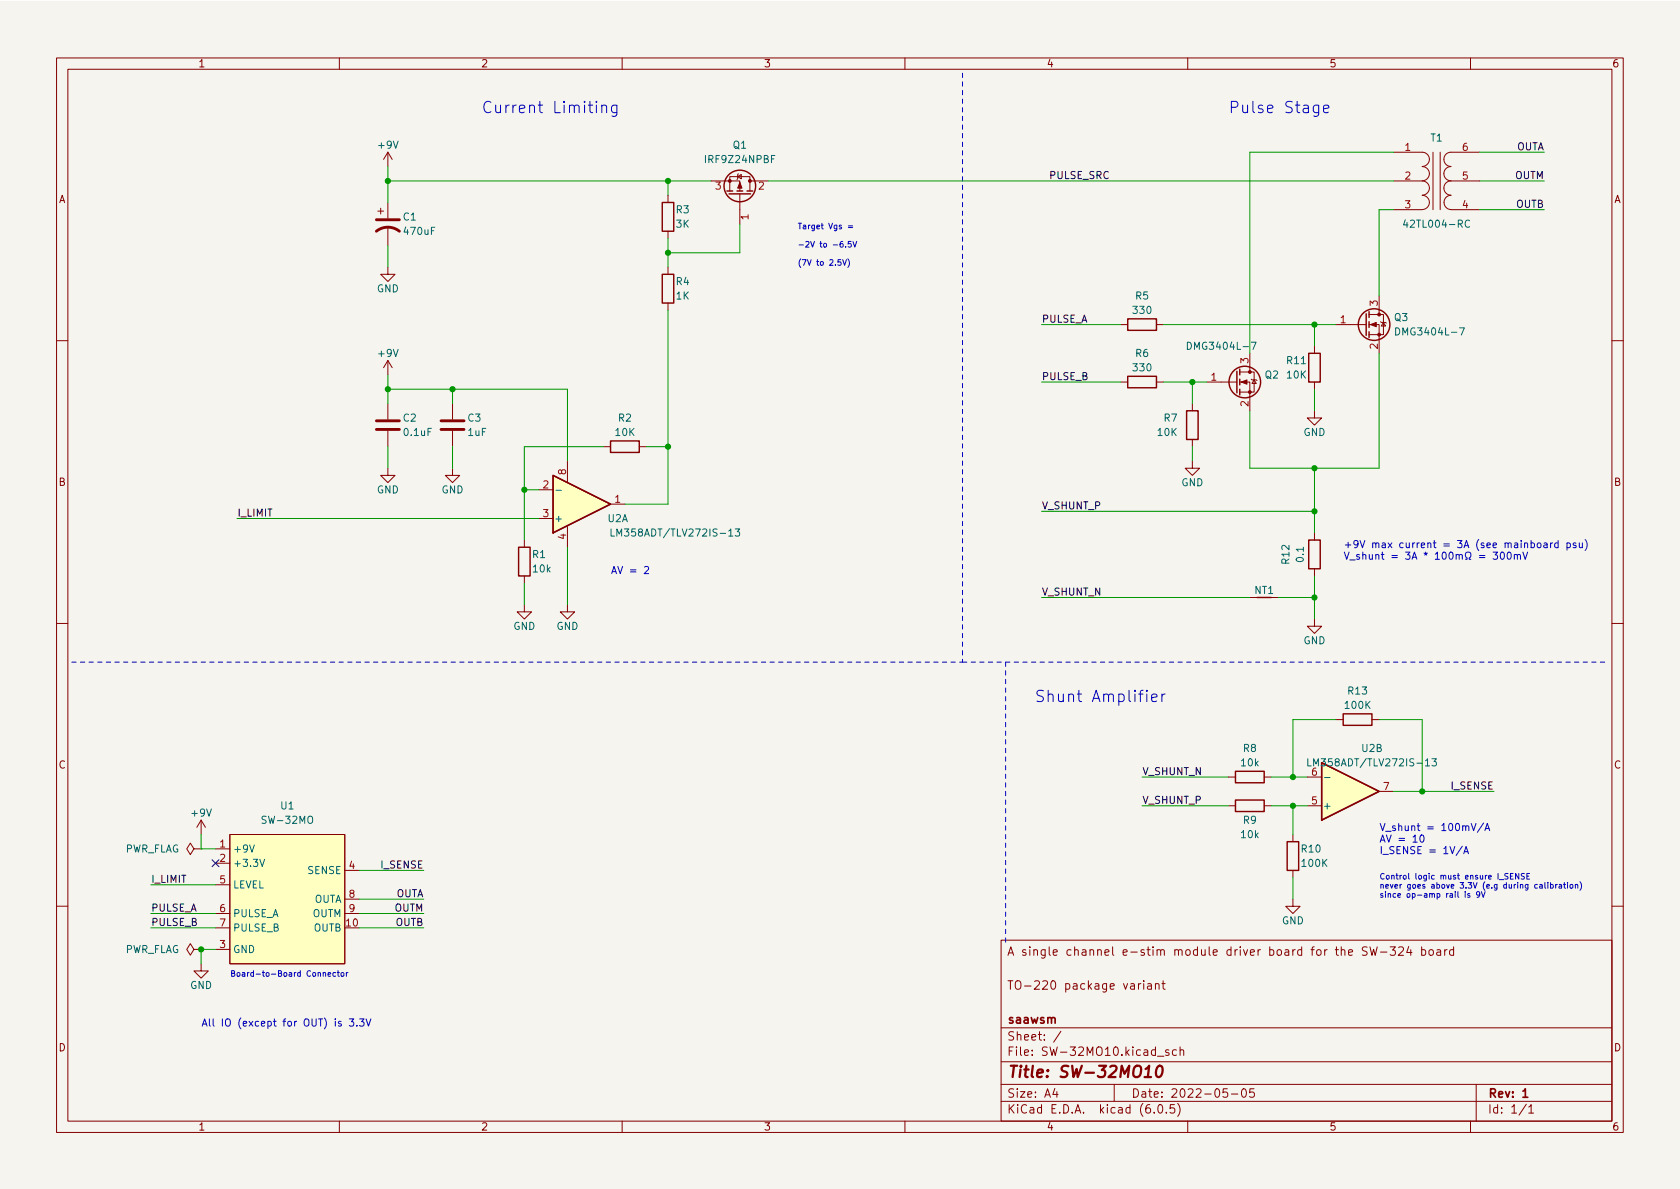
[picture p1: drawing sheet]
<svg xmlns="http://www.w3.org/2000/svg" width="297mm" height="210mm" viewBox="0 0 297 210" stroke-linecap="round" stroke-linejoin="round" font-family="sans-serif">
<path d="M0 .2h297v210.1h-297z" fill="#f5f4ef" stroke="#f5f4ef" stroke-width=".18"/>
<g fill="none" stroke="#840000" stroke-width=".18">
<path d="M10 10.2h277v190.1h-277zM12 12.2h273v186.1h-273zM60 10.2v2M110 10.2v2M160 10.2v2M210 10.2v2M260 10.2v2M66.8 37.3h1M67.3 36.8v1M68.6 26.9v2.6M68.6 35.8v2.8M68.6 26.9l-.8 1.3"/>
<path d="M68.6 26.9l.7 1.3M118.1 34.5v1.3M125.7 32h5.1v1.8M129 33.8v-2.6h3.6v2.6M130.4 31.2l.7-.3v.7zM130.6 30.7l-.2 .2v.7l-.1 .1M130.8 34.3v5.3M132.6 32h3.3M246.4 32h5.1a1.27 1.27 0 0 1 1.2 1.3 1.27 1.27 0 0 1-1.2 1.2 1.26 1.26 0 0 1 1.2 1.3 1.26 1.26 0 0 1-1.2 1.3M246.4 26.9h5.1a1.27 1.27 0 0 1 1.2 1.3 1.27 1.27 0 0 1-1.2 1.3 1.26 1.26 0 0 1 1.2 1.2 1.26 1.26 0 0 1-1.2 1.3M246.4 37.1h5.1M253.4 26.9v10.2"/>
<path d="M254.6 26.9v10.2M256.5 37.1h5.1M261.6 32h-5.1a1.26 1.26 0 0 0-1.2 1.3 1.26 1.26 0 0 0 1.2 1.2 1.27 1.27 0 0 0-1.2 1.3 1.27 1.27 0 0 0 1.3 1.3M261.6 26.9h-5.1a1.27 1.27 0 0 0-1.2 1.3 1.27 1.27 0 0 0 1.2 1.3 1.26 1.26 0 0 0-1.2 1.2 1.26 1.26 0 0 0 1.2 1.3M68.6 47.2v1.3h1.2l-1.2 1.3-1.3-1.3h1.3M68.6 40.1v3.3M118.1 40.9v1.3M118.1 47.2v1.3M118.1 53.6v1.3M198.1 57.4h1.3M204.5 57.4h1.2M236.2 57.4h5.4"/>
<path d="M242.1 57.4h1.7v5.1M242.1 55.6h2.5v3.6h-2.5M243.8 52.3v3.3M244.1 56.9l.1 .1h.8l.1 .1M244.6 57l.4 .7h-.8zM10 60.2h2M68.6 63.7v2.6M68.6 71.4v2.8M68.6 76.2v2.8M68.6 63.7l-.8 1.3M68.6 63.7l.7 1.3M80 71.4v2.8"/>
<path d="M80 76.2v2.8M106.7 79h1.2M113 79h1.3M198.1 67.6h1.3M204.5 67.6h1.2M210.8 71.4v1.2M210.8 77.7v1.3M213.4 67.6h5.3M219.2 67.6h1.8v5M219.2 65.8h2.5v3.5h-2.5M221 62.5v3.3M221.2 67.1l.2 .1h.7l.1 .1"/>
<path d="M221.7 67.2l.4 .6h-.7zM232.4 72.6v1.3h1.3l-1.3 1.3-1.3-1.3h1.3M232.4 61.2v1.3M232.4 67.6v1.2M285 60.2h2M68.6 82.8v1.3h1.2l-1.2 1.2-1.3-1.2h1.3M80 82.8v1.3h1.3l-1.3 1.2-1.3-1.2h1.3M92.7 95.5v1.3M95.2 86.6h2.6M95.2 91.7h2.6M100.3 81.5v3.8M100.3 93v3.8"/>
<path d="M107.9 89.1h2.6M210.8 81.5v1.3h1.3l-1.3 1.3-1.3-1.3h1.3M232.4 94.2v1.3M10 110.2h2M92.7 106.9v1.3h1.3l-1.3 1.3-1.3-1.3h1.3M92.7 101.8v1.3M100.3 106.9v1.3h1.3l-1.3 1.3-1.2-1.3h1.2M221 105.7h5.1M232.4 109.5v1.2h1.3l-1.3 1.3-1.3-1.3h1.3M232.4 100.6v1.2M285 110.2h2M217.2 137.4h1.2"/>
<path d="M223.5 137.4h1.3M231.1 137.4h2.6M236.2 127.2h1.3M242.6 127.2h1.2M243.8 139.9h2.6M34.3 150.1l-.6-1-.7 1 .7 1 .6-1h1.3M35.6 150.1h.1M35.6 145l-.8 1.3M35.6 145v2.6M35.6 145l.7 1.3M38.1 150.1h2.5M38.1 152.6h2.5"/>
<path d="M38.1 156.5h2.5M40.6 147.6h20.4v22.8h-20.4zM61 153.9h2.5M61 159h2.5M217.2 142.5h1.2M223.5 142.5h1.3M228.6 159v1.3h1.3l-1.3 1.2-1.3-1.2h1.3M228.6 147.6v1.2M228.6 153.9v1.3M231.1 142.5h2.6M10 160.2h2M34.3 167.9l-.6-1-.7 1 .7 1 .6-1h1.3"/>
<path d="M35.6 167.9h.1M35.6 170.4v1.3h1.2l-1.2 1.3-1.3-1.3h1.3M38.1 167.9h2.5M38.1 161.5h2.5M38.1 164.1h2.5M61 161.5h2.5M177 166.3h108v32h-108zM201.3 173.9v1M201.7 173.9l-.3 .1-.1 .2M202.2 173.4v.2M202.2 173.9v1M202.9 174h.6l.1 .9"/>
<path d="M203.6 174.3l-.5 .1a.29 .29 0 0 0-.2 .2 .29 .29 0 0 0 .2 .3h.5M204.3 174.1l.2-.2 .4 .1v.9M204.3 173.9v1M205.4 173.9h.6M205.6 173.4v1.3l.4 .2M241.7 167.5l-.6-.1-.2 .3 .1 .4 .6 .3v.4l-.2 .1h-.5M242.2 167.4l.4 1.5 .3-1 .2 1 .4-1.5M244.1 168.4h1.1M245.8 167.4h.9l-.5 .6 .4 .1v.7l-.2 .1h-.4l-.2-.1M247.3 167.6l.6-.2 .2 .2v.3l-.9 1h.9M249.1 167.4l-.4 1h.9M249.4 167.9v1"/>
<path d="M251.4 168l.4-.1 .3 .3v.4l-.2 .3h-.5M251.4 167.4v1.5M252.8 168l.3-.1 .3 .3v.4l-.3 .3h-.3l-.2-.3v-.4zM254.1 168h.6v.9M254.7 168.3l-.5 .1a.29 .29 0 0 0-.2 .2 .29 .29 0 0 0 .2 .3h.5M255.4 167.9v1M255.9 167.9l-.3 .1-.2 .2M257 168l-.4-.1-.3 .3v.4l.1 .3h.6M257 167.4v1.5M285 160.2h2M60 198.3v2M110 198.3v2"/>
<path d="M160 198.3v2M177 194.8h108M177 191.8h108M177 187.8h108M177 181.8h108M186.5 192.5l-.4 1h1M186.9 193v1M187.6 182.4l-1.3 1.9M197 191.8v3M204.1 196.7v.1M204.6 186.8h1.2M204.9 195.4l.2-.1a.81 .81 0 0 1 .6 .7 .81 .81 0 0 1-.3 .8h-.2a.81 .81 0 0 1-.6-.6 .81 .81 0 0 1 .3-.8z"/>
<path d="M206.2 196.7v.1M206.6 185.7l-.3-.1-.2 .2v.3l.5 .1v.4h-.5M207.6 195.3h-.7v.7l.2-.1 .5 .1 .1 .2-.1 .5-.2 .1-.5-.1M208 185.7l-.4-.1-.3 .3v.4l.1 .3h.6M208.2 195.1a1.72 1.72 0 0 1 0 2.3M208.6 185.8l.3-.2 .3 .1 .1 .9M208.6 185.1v1.5M210 198.3v2M217 192.5h-.7l-.1 .7 .2-.1 .5 .1 .2 .2-.1 .5-.2 .1-.6-.1M217.7 193.5h1.2M219.7 192.6l.2-.1a.81 .81 0 0 1 .5 .7 .81 .81 0 0 1-.3 .8h-.1a.81 .81 0 0 1-.6-.6 .81 .81 0 0 1 .3-.8zM221.7 192.5h-.7l-.1 .7 .2-.1 .5 .1 .2 .2-.1 .5-.2 .1-.6-.1"/>
<path d="M260 198.3v2M261 191.8v6.5M269.9 195.3l-1.3 1.9M270.3 195.8l.4-.5v1.5M270.3 196.8h.9"/>
</g>
<path d="M269.3 193l.4-.5v1.5M269.3 194h.8" fill="none" stroke="#840000" stroke-width=".3"/>
<path d="M202.4 190.5h1.1M202.5 189l.7-.5-.3 2M204.7 188.7a.46 .46 0 0 1 .5-.2 .46 .46 0 0 1 .3 .3 1.15 1.15 0 0 1-.7 1.7l-.2-.1a1.54 1.54 0 0 1 .1-1.7z" fill="none" stroke="#840000" stroke-width=".4"/>
<g fill="none" stroke="#840000" stroke-width=".25">
<path d="M117.1 35.8h2v5.1h-2zM128.5 33.8h1M128.9 34.3h3.8M130.3 33.8h1M132.1 33.8h1M117.1 48.5h2v5.1h-2zM199.4 56.4h5.1v2h-5.1zM241.6 55.5v3.8M242.1 55.1v1M242.1 56.9v1M242.1 58.7v1M107.9 78h5.1v2h-5.1z"/>
<path d="M199.4 66.5h5.1v2.1h-5.1zM209.8 72.6h2v5.1h-2zM218.7 65.7v3.8M219.2 65.3v1M219.2 67.1v1M219.2 68.8v1M231.4 62.5h2v5.1h-2zM91.7 96.8h2v5h-2zM97.8 84.1l10.1 5-10.1 5.1zM231.4 95.5h2v5.1h-2zM222.2 105.7h2.6M218.4 136.4h5.1v2h-5.1z"/>
<path d="M233.7 134.9l10.1 5-10.1 5.1zM237.5 126.2h5.1v2.1h-5.1zM218.4 141.5h5.1v2h-5.1zM227.6 148.8h2v5.1h-2z"/>
<circle cx="130.8" cy="32.9" r="2.79"/>
<circle cx="243" cy="57.4" r="2.79"/>
<circle cx="220.1" cy="67.6" r="2.79"/>
</g>
<path d="M66.5 38.9h4.1M66.5 40.9a3.3 3.3 0 0 1 4.1 0M66.5 75.9h4.1M66.5 74.4h4.1M78 75.9h4M78 74.4h4" fill="none" stroke="#840000" stroke-width=".51"/>
<g fill="#840000" stroke="#840000" stroke-width=".18">
<path d="M130.8 32.3l.4 1h-.8z"/>
<path d="M219.5 67.6l1-.4v.7z"/>
<path d="M242.3 57.4l1-.4v.8z"/>
<circle cx="129" cy="32" r=".25"/>
<circle cx="132.6" cy="32" r=".25"/>
<circle cx="221" cy="69.3" r=".25"/>
<circle cx="221" cy="65.8" r=".25"/>
<circle cx="243.8" cy="59.2" r=".25"/>
<circle cx="243.8" cy="55.6" r=".25"/>
</g>
<g fill="none" stroke="#006464" stroke-width=".18">
<path d="M248.5 38.9l-.3 .9h.8M259.8 39a.6 .6 0 0 0-.8 .5 .6 .6 0 0 0 .6 .7l.2-.1M246.8 58a.64 .64 0 0 1 .7 .6 .64 .64 0 0 1-.7 .6zM258.1 58h.8l-.5 1.2M209.9 60.5a.64 .64 0 0 1 .8 .6 .64 .64 0 0 1-.8 .7zM221.2 60.5h.9l-.6 1.3M98.3 86.7h1M99.6 91.8l1.3 .4-1.3 .4M100.4 90.4v1M108 93.5v1.3h.6M130 93.5h.8l-.4 .5 .3 .1v.6l-.2 .1-.5-.1M231.2 134.2v1.2h.6"/>
<path d="M234.2 137.5h1M253.2 134.2h.8l-.5 .5 .4 .1v.5l-.2 .1-.5-.1M44.1 149.4l.5 1.3 .4-1.3M45.9 152l.5 1.2 .4-1.2"/>
</g>
<g fill="#ffffc2" stroke="#ffffc2" stroke-width=".18">
<path d="M233.7 134.9l10.1 5-10.1 5.1z"/>
<path d="M97.8 84.1l10.1 5-10.1 5.1z"/>
<path d="M40.6 147.6h20.4v22.8h-20.4z"/>
</g>
<g fill="none" stroke="#0000c2" stroke-width=".18">
<path d="M106.4 18.8a.5 .5 0 0 1 .9 .1v1M106.4 18.6v1.3M109.1 18.6v1.6a.54 .54 0 0 1-.9 .3M109.1 18.7l-.6-.1-.4 .4v.5l.2 .3 .2 .1 .6-.1M233.2 18.6v1.6a.54 .54 0 0 1-.9 .3M233.2 18.7l-.6-.1-.4 .4v.5l.2 .3 .2 .1 .6-.1M234 19.3l1-.2-.1-.4-.6-.1-.3 .3 .1 .9 .2 .1 .6-.1M150 40h.8M149 42.7h-.3l-.1 .2-.1 .6 .2 .2 .3-.1v-.5h-.3l-.2 .2M149 45.9l.3 1 .4-1M149.5 43.6v.1M149.9 45.8a1.15 1.15 0 0 1 0 1.5"/>
<path d="M150 40.2h.8M150.5 42.7h-.5v.5l.4-.1 .1 .5-.2 .1-.3-.1M150.8 42.7l.3 1 .4-1M237.7 97.6l.4 1.3 .4-1.3M238.7 99h.9M240.3 98.1h-.3l-.1 .1v.2l.4 .1v.3h-.4M241 98.2l.1-.1h.3l.1 .8M241 97.6v1.3M242.1 98.1l.1 .7 .3 .1 .1-.1M242.6 98.1v.8M243.3 98.2l.1-.1h.3l.1 .8M243.3 98.1v.8"/>
<path d="M244.2 98.1h.5M244.4 97.6v1.1l.3 .2M246.1 98.2h1M246.1 98.6h1M248.5 97.6h.8l-.4 .5 .3 .1v.6l-.1 .1-.6-.1M249.7 98.9l.4-1.3 .4 1.3M249.8 98.5h.6M251.8 97.8l.3 .1 .3-.1M251.9 98.2l.2-.3 .2 .3M252.1 97.6v.3M253.8 98l.3-.4v1.3M253.8 98.9h.7"/>
<path d="M255.1 97.7l.2-.1a.68 .68 0 0 1 .4 .7 .68 .68 0 0 1-.4 .6l-.2-.1-.1-.4zM256.3 97.7l.2-.1a.68 .68 0 0 1 .4 .7 .68 .68 0 0 1-.4 .6l-.2-.1-.1-.4zM257.5 98.2l.1-.1h.3l.1 .8M257.5 98.1v.8M258 98.2l.2-.1h.3l.1 .8M259.1 98.9h.3v-.2a.54 .54 0 0 1-.3-.8 .54 .54 0 0 1 .8-.2 .59 .59 0 0 1-.1 1v.2h.3M261.6 98.2h.9M261.6 98.6h.9M264 97.6h.8l-.4 .5 .3 .1v.6l-.2 .1-.5-.1M265.4 97.7l.2-.1a.68 .68 0 0 1 .4 .7 .68 .68 0 0 1-.4 .6l-.2-.1-.1-.4zM266.7 97.7l.1-.1a.68 .68 0 0 1 .4 .7 .68 .68 0 0 1-.4 .6 .85 .85 0 0 1-.1-1.2zM267.7 98.2l.2-.1h.3l.1 .8"/>
<path d="M267.7 98.1v.8M268.3 98.2l.2-.1h.3v.8M269.3 97.6l.4 1.3 .4-1.3M271.9 96.1l.1-.1 .4 .1 .1 .5-.2 .2-.3 .1-.1-.2zM273 96.1h.5l.1 .8M273.6 96.3l-.5 .1-.2 .2 .2 .3 .5-.1M274.2 96v.9M274.5 96l-.3 .2M275.5 96.1l-.4-.1-.2 .2 .1 .6h.5M275.5 95.6v1.3M277.1 96.1l.3-.1 .3 .2-.2 .6h-.4M277.1 96v1.3"/>
<path d="M278.6 96.1l-.3-.1-.2 .2 .1 .2 .4 .1v.3h-.5M279.2 96l.1 .8 .3 .1 .2-.2M279.8 96v.9M280.3 95.4a1.46 1.46 0 0 1 0 1.9M114 100.3l.4-.1 .3 .3-.8 .9h.8M202.8 122.1l-.1 .1 .1 .1 .1-.1-.1-.1v.2M202.8 122.7v1.4M203.6 123.4l1-.2-.1-.4-.6-.1-.3 .3 .1 1 .2 .1 .6-.1M205.4 122.7v1.4M206 122.7a.51 .51 0 0 0-.6 .4M251.2 147.7h.2a.68 .68 0 0 1 .4 .6 .68 .68 0 0 1-.4 .6 .84 .84 0 0 1-.2-1.2zM258.6 149.6l-1.1 1.7"/>
<path d="M258.8 151l.4-1.3 .4 1.3M258.9 150.6h.6M259.1 158v.7M259.9 158.1l-.3-.1-.1 .2v.1l.4 .1v.2h-.4M260.1 145.6l.4 1.3 .5-1.3M261.6 158.1l-.2 .2-.2-.1-.1-.4 .3-.1 .2 .2v.5l-.2 .2-.2 .1M261.9 157.7l.3 1 .4-1M262.3 145.5l-1.1 1.7M262.5 146.9l.5-1.3 .4 1.3M262.7 146.5h.6M266.6 154.5l-.5 .1v.2l.4 .2 .1 .3-.2 .2-.3-.1M267.1 154.9h.3"/>
<path d="M267.5 154.5h-.4v1h.4M268.5 154.5v1l-.5-1v1M269.5 154.5h-.3l-.2 .1 .1 .3 .4 .2v.3h-.5M270 154.9h.3M270.4 154.5h-.4v1h.4M273.2 156.1v.8l.1 .2M273.7 156.1v.1M273.7 156.4v.7M274.2 156.4h.2l.2 .2-.1 .4h-.3M274.2 156.1v1M275.1 156.4v.7M275.3 156.4l-.2 .2"/>
<path d="M275.7 156.4h.4v.7M276.1 156.6l-.5 .2 .2 .3 .3-.1M276.4 156.4h.4M276.6 156.1v.8l.2 .2M277.2 156.1v.1M277.2 156.4v.7M277.6 156.5l.2-.1 .3 .1-.1 .5h-.4zM278.5 156.5l.4-.1 .1 .7M278.5 156.4v.7M279.3 155.9a1.14 1.14 0 0 1 0 1.5M57.1 172.1l.4-.1 .1 .6M58 172.3l.5-.1-.1-.2h-.3l-.1 .1v.5h.4"/>
<path d="M59.3 172h-.3l-.1 .2 .1 .4h.3M59.6 172h.4M59.8 171.6v.9l.2 .1M60.3 172.1l.2-.1 .3 .1-.1 .5h-.4zM61.2 172v.6M61.5 172l-.3 .2M60.3 180.7l-.3-.1-.2 .2 .1 .2 .4 .1v.3h-.5M61.8 180.2h.7l-.4 .5 .4 .1v.5l-.2 .1-.5-.1M63.1 181.3v.1M63.6 180.2h.8l-.5 .5 .4 .1v.5l-.2 .1-.5-.1M64.7 180.2l.4 1.2 .5-1.2"/>
</g>
<path d="M170.2 12.9v104.2M12.7 117.1h157.5M170.2 117.1h114.3M177.8 117.1v49.5" fill="none" stroke="#0000c2" stroke-width=".18" stroke-dasharray=".8 .8"/>
<g fill="none" stroke="#009600" stroke-width=".18">
<path d="M68.6 32h57.1M68.6 29.5v6.3M118.1 32v2.5M130.8 39.6v5.1h-12.7M135.9 32h110.5M246.4 26.9h-25.4v35.6M246.4 37.1h-2.6v15.2M261.6 32h11.4M261.6 37.1h11.4M261.6 26.9h11.4M68.6 43.4v3.8M118.1 42.2v5"/>
<path d="M118.1 54.9v34.2h-7.6M184.1 57.4h14M205.7 57.4h30.5M232.4 57.4v3.8M68.6 68.8h31.7v12.7M68.6 66.3v5.1M68.6 79v3.8M80 68.8v2.6M80 79v3.8M106.7 79h-14v16.5M114.3 79h3.8M184.1 67.6h14"/>
<path d="M205.7 67.6h7.7M210.8 67.6v3.8M210.8 79v2.5M232.4 68.8v3.8M243.8 62.5v20.3h-22.8v-10.2M41.9 91.7h53.3M92.7 86.6h2.5M100.3 96.8v10.1M184.1 90.4h48.3M232.4 82.8v11.4M92.7 103.1v3.8M184.1 105.7h36.9"/>
<path d="M226.1 105.7h6.3M232.4 101.8v7.7M201.9 137.4h15.3M224.8 137.4h6.3M236.2 127.2h-7.6v10.2M243.8 127.2h7.7v12.7M246.4 139.9h17.8M26.7 156.5h11.4M35.6 147.6v2.5h2.5M63.5 153.9h11.4M63.5 159h11.4M201.9 142.5h15.3"/>
<path d="M224.8 142.5h6.3M228.6 142.5v5.1M228.6 155.2v3.8M26.7 161.5h11.4M26.7 164.1h11.4M38.1 167.9h-2.5v2.5M63.5 161.5h11.4M63.5 164.1h11.4"/>
</g>
<path d="M37.5 152l1.2 1.3M38.7 152l-1.2 1.3" fill="none" stroke="#000084" stroke-width=".18"/>
<g fill="#009600" stroke="#009600" stroke-width=".18">
<circle cx="228.6" cy="137.4" r=".46"/>
<circle cx="228.6" cy="142.5" r=".46"/>
<circle cx="232.4" cy="105.7" r=".46"/>
<circle cx="232.4" cy="90.4" r=".46"/>
<circle cx="251.5" cy="139.9" r=".46"/>
<circle cx="92.7" cy="86.6" r=".46"/>
<circle cx="35.6" cy="167.9" r=".46"/>
<circle cx="68.6" cy="68.8" r=".46"/>
<circle cx="210.8" cy="67.6" r=".46"/>
<circle cx="232.4" cy="82.8" r=".46"/>
<circle cx="232.4" cy="57.4" r=".46"/>
<circle cx="118.1" cy="32" r=".46"/>
<circle cx="68.6" cy="32" r=".46"/>
<circle cx="118.1" cy="79" r=".46"/>
<circle cx="80" cy="68.8" r=".46"/>
<circle cx="118.1" cy="44.7" r=".46"/>
</g>
<g font-size="2.8" fill="#0000c2">
<text x="85.1" y="20">Current Limiting</text>
<text x="217.2" y="20">Pulse Stage</text>
<text x="182.9" y="124.2">Shunt Amplifier</text>
</g>
<text font-size="2.8" fill="#840000" x="178" y="190.6">Title: SW-32MO10</text>
<g font-size="2.1" fill="#840000">
<text x="178" y="169">A single channel e-stim module driver board for the SW-324 board</text>
<text x="178" y="175">TO-220 package variant</text>
<text x="178" y="184">Sheet: /</text>
<text x="178" y="181">saawsm</text>
<text x="178" y="186.7">File: SW-32MO10.kicad_sch</text>
<text x="178" y="196.9">KiCad E.D.A. kicad (6.0.5)</text>
<text x="178" y="194.1">Size: A4</text>
<text x="200" y="194.1">Date: 2022-05-05</text>
<text x="263" y="194.1">Rev: 1</text>
<text x="263" y="196.9">Id: 1/1</text>
</g>
<g font-size="1.8" fill="#840000">
<text x="35" y="11.9">1</text>
<text x="85" y="11.9">2</text>
<text x="135" y="11.9">3</text>
<text x="185" y="11.9">4</text>
<text x="235" y="11.9">5</text>
<text x="285" y="11.9">6</text>
<text x="10.3" y="35.9">A</text>
<text x="285.3" y="35.9">A</text>
<text x="10.3" y="85.9">B</text>
<text x="285.3" y="85.9">B</text>
<text x="10.3" y="135.9">C</text>
<text x="285.3" y="135.9">C</text>
<text x="10.3" y="185.9">D</text>
<text x="285.3" y="185.9">D</text>
<text x="35" y="199.9">1</text>
<text x="85" y="199.9">2</text>
<text x="135" y="199.9">3</text>
<text x="185" y="199.9">4</text>
<text x="235" y="199.9">5</text>
<text x="285" y="199.9">6</text>
</g>
<g font-size="1.8" fill="#006464">
<text x="67" y="26.3">+9V</text>
<text x="125" y="28.8">IRF9Z24NPBF</text>
<text x="129.6" y="26.3">Q1</text>
<text x="253" y="25">T1</text>
<text x="71.3" y="39">C1</text>
<text x="71.6" y="41.5">470uF</text>
<text x="119.6" y="37.7">R3</text>
<text x="119.6" y="40.3">3K</text>
<text x="248.9" y="40.3">42TL004-RC</text>
<text x="66.6" y="51.7">GND</text>
<text x="119.6" y="50.4">R4</text>
<text x="119.6" y="53">1K</text>
<text x="200.8" y="53">R5</text>
<text x="200.5" y="55.5">330</text>
<text x="246.5" y="56.8">Q3</text>
<text x="247.4" y="59.3">DMG3404L-7</text>
<text x="67" y="63.1">+9V</text>
<text x="200.5" y="65.7">330</text>
<text x="200.8" y="63.1">R6</text>
<text x="210.6" y="61.8">DMG3404L-7</text>
<text x="227.6" y="64.4">R11</text>
<text x="223.7" y="66.9">Q2</text>
<text x="227.6" y="66.9">10K</text>
<text x="71.3" y="74.5">C2</text>
<text x="71.5" y="77.1">0.1uF</text>
<text x="82.7" y="74.5">C3</text>
<text x="82.8" y="77.1">1uF</text>
<text x="108.9" y="77.1">10K</text>
<text x="109.4" y="74.5">R2</text>
<text x="204.7" y="77.1">10K</text>
<text x="205.8" y="74.5">R7</text>
<text x="230.4" y="77.1">GND</text>
<text x="66.6" y="87.2">GND</text>
<text x="78" y="87.2">GND</text>
<text x="101" y="87.7" transform="rotate(-90 101 87.7)">V+</text>
<text x="208.9" y="86">GND</text>
<text x="97.9" y="92.3">+</text>
<text x="107.5" y="92.3">U2A</text>
<text x="109.3" y="94.9">LM358ADT/TLV272IS-13</text>
<text x="94.2" y="98.7">R1</text>
<text x="94.3" y="101.2">10k</text>
<text x="228" y="99.7" transform="rotate(-90 228 99.7)">R12</text>
<text x="230.5" y="99.3" transform="rotate(-90 230.5 99.3)">0.1</text>
<text x="221.8" y="105">NT1</text>
<text x="90.7" y="111.4">GND</text>
<text x="98.4" y="111.4">GND</text>
<text x="230.4" y="113.9">GND</text>
<text x="237.9" y="125.3">100K</text>
<text x="238.4" y="122.8">R13</text>
<text x="219.5" y="135.5">10k</text>
<text x="219.8" y="133">R8</text>
<text x="232.5" y="135.5">LM358ADT/TLV272IS-13</text>
<text x="240.8" y="133">U2B</text>
<text x="49.7" y="143.1">U1</text>
<text x="233.8" y="143.1">+</text>
<text x="34" y="144.4">+9V</text>
<text x="46.7" y="145.7">SW-32MO</text>
<text x="219.5" y="148.2">10k</text>
<text x="219.8" y="145.7">R9</text>
<text x="22" y="150.7">PWR_FLAG</text>
<text x="41.1" y="150.7">+9V</text>
<text x="41.1" y="153.3">+3.3V</text>
<text x="54.5" y="154.6">SENSE</text>
<text x="230.2" y="150.7">R10</text>
<text x="230.3" y="153.3">100K</text>
<text x="41.1" y="157.1">LEVEL</text>
<text x="55.4" y="159.6">OUTA</text>
<text x="41.1" y="162.2">PULSE_A</text>
<text x="41.1" y="164.7">PULSE_B</text>
<text x="55.2" y="162.2">OUTM</text>
<text x="55.4" y="164.7">OUTB</text>
<text x="226.6" y="163.4">GND</text>
<text x="22" y="168.5">PWR_FLAG</text>
<text x="41.1" y="168.5">GND</text>
<text x="33.6" y="174.9">GND</text>
</g>
<g font-size="1.8" fill="#a90000">
<text x="248.4" y="26.7">1</text>
<text x="258.6" y="26.7">6</text>
<text x="126.5" y="33.5">3</text>
<text x="134.1" y="33.5">2</text>
<text x="248.4" y="31.7">2</text>
<text x="258.6" y="31.7">5</text>
<text x="132.3" y="38.8" transform="rotate(-90 132.3 38.8)">1</text>
<text x="248.4" y="36.8">3</text>
<text x="258.6" y="36.8">4</text>
<text x="237" y="57.1">1</text>
<text x="243.6" y="54.1" transform="rotate(-90 243.6 54.1)">3</text>
<text x="220.7" y="64.2" transform="rotate(-90 220.7 64.2)">3</text>
<text x="243.6" y="61.7" transform="rotate(-90 243.6 61.7)">2</text>
<text x="214.1" y="67.3">1</text>
<text x="220.7" y="71.9" transform="rotate(-90 220.7 71.9)">2</text>
<text x="100.1" y="83.9" transform="rotate(-90 100.1 83.9)">8</text>
<text x="96" y="86.4">2</text>
<text x="108.7" y="88.9">1</text>
<text x="96" y="91.4">3</text>
<text x="100.1" y="95.4" transform="rotate(-90 100.1 95.4)">4</text>
<text x="231.9" y="137.2">6</text>
<text x="231.9" y="142.2">5</text>
<text x="244.6" y="139.7">7</text>
<text x="38.9" y="149.9">1</text>
<text x="38.9" y="152.4">2</text>
<text x="61.7" y="153.7">4</text>
<text x="38.9" y="156.2">5</text>
<text x="38.9" y="161.3">6</text>
<text x="61.7" y="158.7">8</text>
<text x="61.7" y="161.3">9</text>
<text x="38.9" y="167.6">3</text>
<text x="38.9" y="163.8">7</text>
<text x="61.2" y="163.8">10</text>
</g>
<g font-size="1.8" fill="#0f0f0f">
<text x="268" y="26.6">OUTA</text>
<text x="185.4" y="31.6">PULSE_SRC</text>
<text x="267.8" y="31.6">OUTM</text>
<text x="268" y="36.7">OUTB</text>
<text x="184.1" y="57">PULSE_A</text>
<text x="184.1" y="67.2">PULSE_B</text>
<text x="41.9" y="91.3">I_LIMIT</text>
<text x="184.1" y="90.1">V_SHUNT_P</text>
<text x="184.1" y="105.3">V_SHUNT_N</text>
<text x="201.9" y="137.1">V_SHUNT_N</text>
<text x="201.9" y="142.1">V_SHUNT_P</text>
<text x="256.7" y="139.6">I_SENSE</text>
<text x="67.5" y="153.6">I_SENSE</text>
<text x="26.7" y="161.2">PULSE_A</text>
<text x="26.7" y="156.1">I_LIMIT</text>
<text x="69.7" y="161.2">OUTM</text>
<text x="69.9" y="158.6">OUTA</text>
<text x="26.7" y="163.7">PULSE_B</text>
<text x="69.9" y="163.7">OUTB</text>
</g>
<g font-size="1.8" fill="#0000c2">
<text x="107.9" y="101.5">AV = 2</text>
<text x="237.5" y="96.9">+9V max current = 3A (see mainboard psu)</text>
<text x="243.8" y="146.9">V_shunt = 100mV/A</text>
<text x="243.8" y="149">AV = 10</text>
<text x="243.8" y="151">I_SENSE = 1V/A</text>
<text x="35.6" y="181.5">All IO (except for OUT) is 3.3V</text>
</g>
<g font-size="1.4" fill="#0000c2">
<text x="141" y="40.5">Target Vgs =</text>
<text x="141" y="43.7">-2V to -6.5V</text>
<text x="141" y="47">(7V to 2.5V)</text>
<text x="243.8" y="155.5">Control logic must ensure I_SENSE</text>
<text x="243.8" y="157.1">never goes above 3.3V (e.g during calibration)</text>
<text x="243.8" y="158.7">since op-amp rail is 9V</text>
<text x="40.6" y="172.7">Board-to-Board Connector</text>
</g>
</svg>
